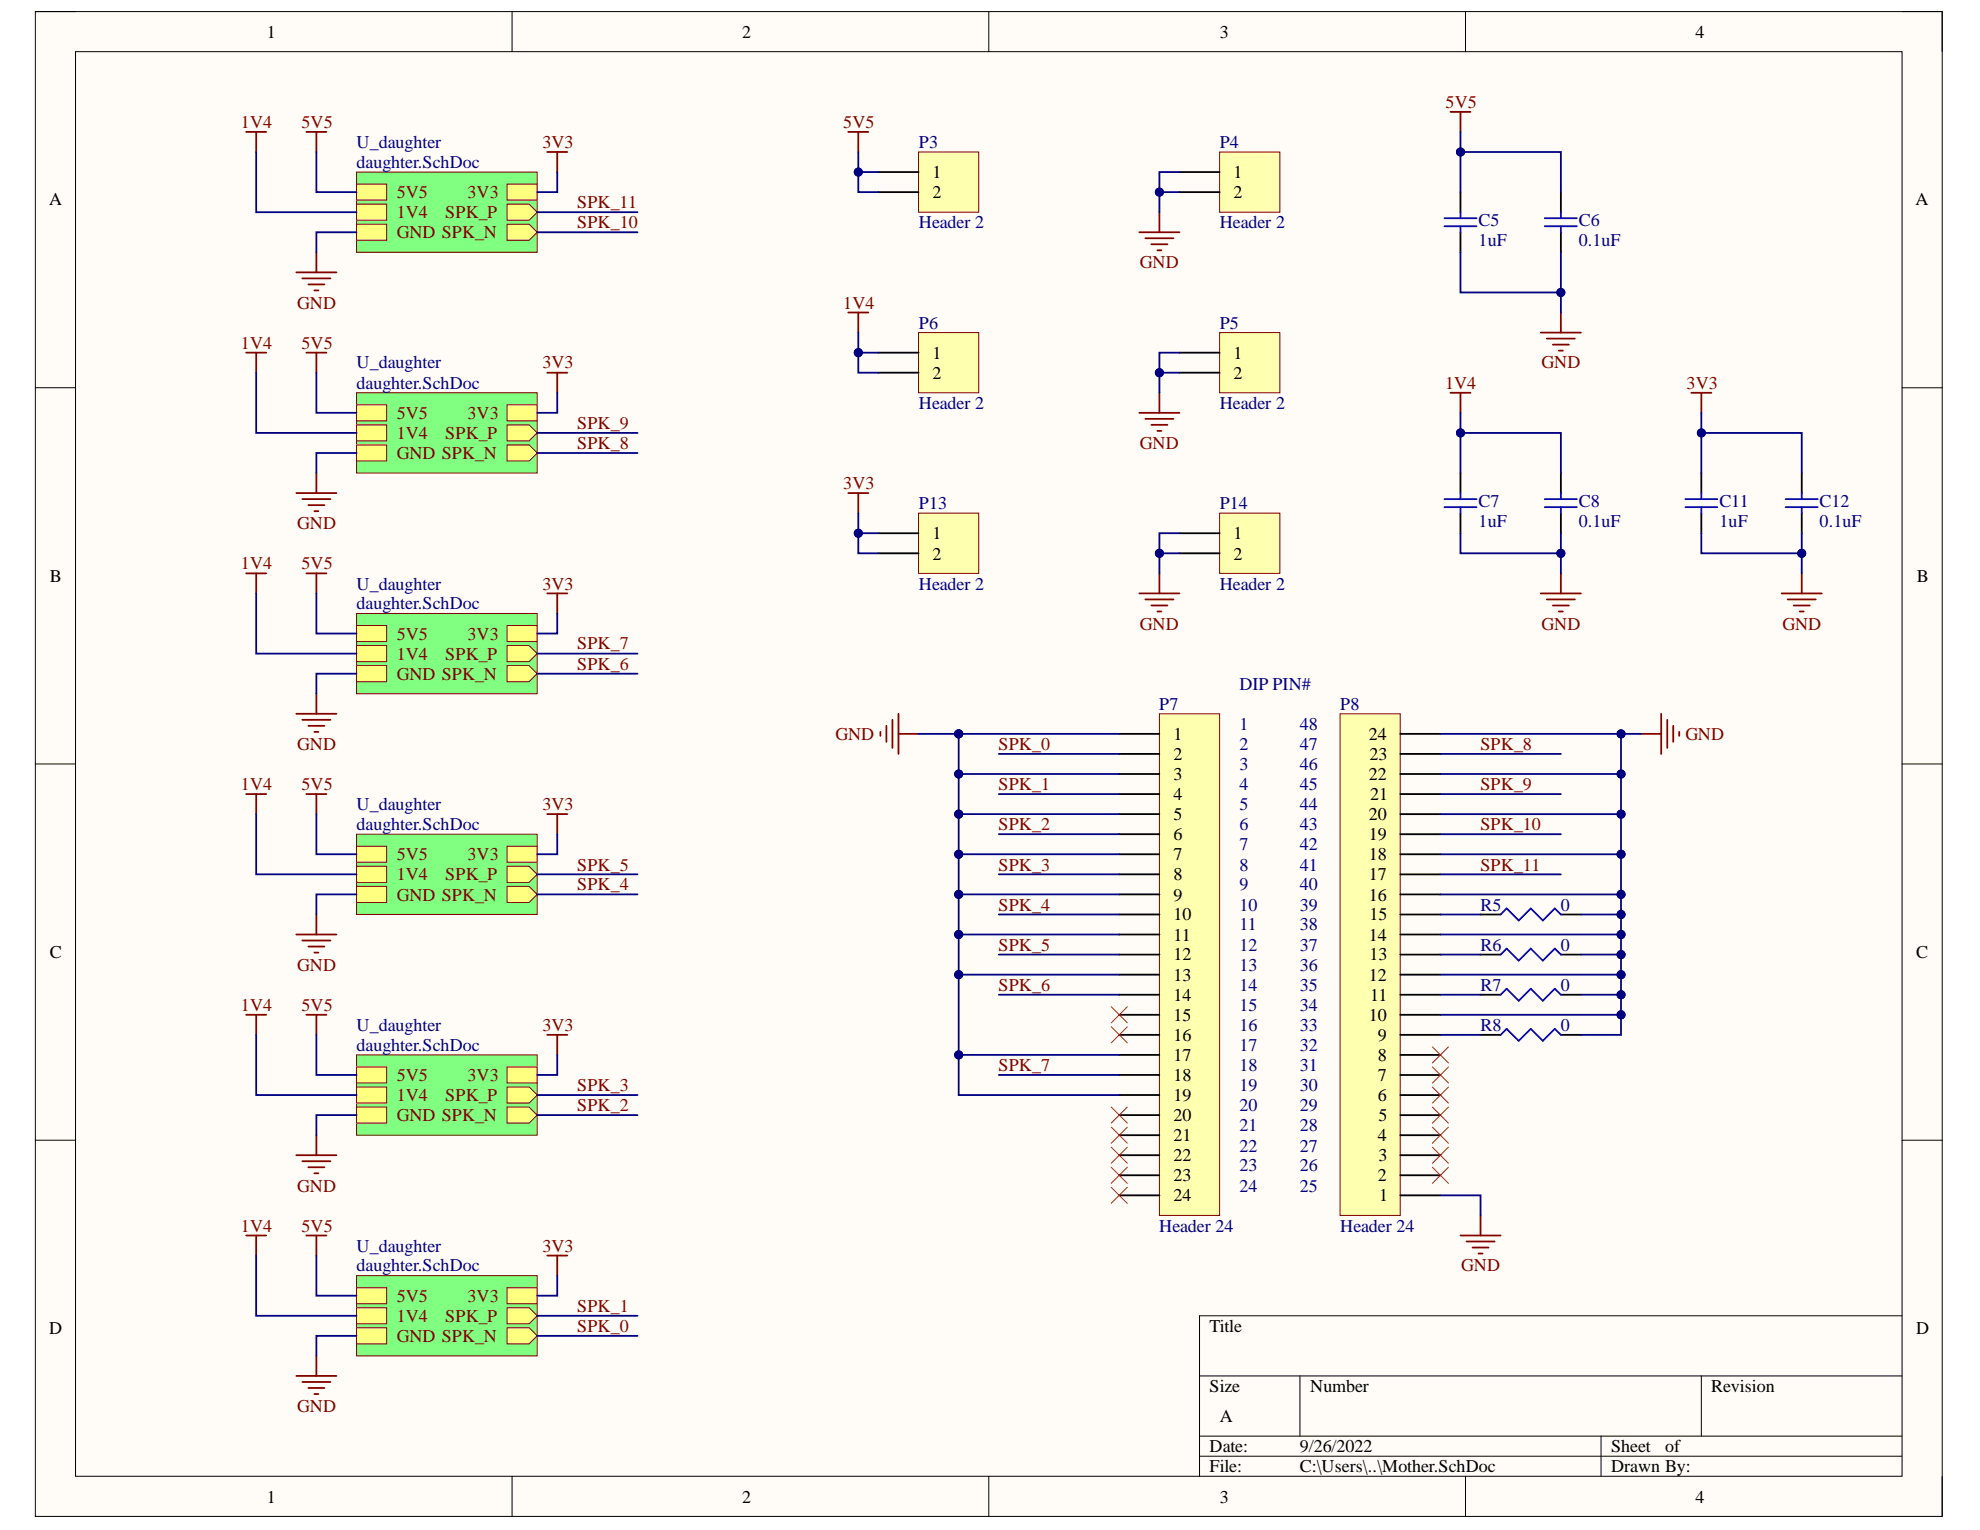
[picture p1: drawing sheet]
<svg xmlns="http://www.w3.org/2000/svg" width="279mm" height="216mm" viewBox="0 0 279 216" stroke-linecap="round" stroke-linejoin="round" font-family="sans-serif">
<path d="M5 1.6h269.1v212.4h-269.1z" fill-rule="evenodd" fill="#fffcf8"/>
<path d="M5 1.6h269.1v212.4h-269.1z" fill="none" stroke="#000" stroke-width=".14"/>
<path d="M10.7 7.3h257.7v201h-257.7z" fill-rule="evenodd" fill="#fffcf8"/>
<g fill="none" stroke="#000" stroke-width=".14">
<path d="M5 1.6h5.7M10.7 7.3h257.7v201h-257.7zM72.3 1.6v5.7M139.5 1.6v5.7M206.8 1.6v5.7M268.4 1.6h5.7v5.7M5 54.7h5.7M268.4 54.7h5.7M5 107.8h5.7M268.4 107.8h5.7M5 160.9h5.7M268.4 160.9h5.7"/>
<path d="M169.3 194.2h99.1M183.4 194.2v8.5M240.1 194.2v8.5M268.4 185.7h-99.1v22.6M72.3 208.3v5.7M139.5 208.3v5.7M169.3 202.7h99.1M169.3 205.5h99.1M206.8 208.3v5.7M225.9 202.7v5.6M274.1 208.3v5.7"/>
</g>
<path d="M50.3 24.3h25.5v11.3h-25.5z" fill-rule="evenodd" fill="#80ff80"/>
<path d="M50.3 24.3h25.5v11.3h-25.5z" fill="none" stroke="#800000" stroke-width=".14"/>
<path d="M50.3 28.8h4.3v2.3h-4.3z" fill-rule="evenodd" fill="#ffff80"/>
<path d="M50.3 28.8h4.3v2.3h-4.3z" fill="none" stroke="#800000" stroke-width=".14"/>
<path d="M50.3 26h4.3v2.2h-4.3z" fill-rule="evenodd" fill="#ffff80"/>
<path d="M50.3 26h4.3v2.2h-4.3z" fill="none" stroke="#800000" stroke-width=".14"/>
<path d="M71.6 28.8h3.1l1.1 1.1-1.1 1.2h-3.1z" fill-rule="evenodd" fill="#ffff80"/>
<path d="M71.6 28.8h3.1l1.1 1.1-1.1 1.2h-3.1z" fill="none" stroke="#800000" stroke-width=".14"/>
<path d="M71.6 31.6h3.1l1.1 1.2-1.1 1.1h-3.1z" fill-rule="evenodd" fill="#ffff80"/>
<path d="M71.6 31.6h3.1l1.1 1.2-1.1 1.1h-3.1z" fill="none" stroke="#800000" stroke-width=".14"/>
<path d="M50.3 31.6h4.3v2.3h-4.3z" fill-rule="evenodd" fill="#ffff80"/>
<path d="M50.3 31.6h4.3v2.3h-4.3z" fill="none" stroke="#800000" stroke-width=".14"/>
<path d="M71.6 26h4.2v2.2h-4.2z" fill-rule="evenodd" fill="#ffff80"/>
<path d="M71.6 26h4.2v2.2h-4.2z" fill="none" stroke="#800000" stroke-width=".14"/>
<path d="M129.6 21.4h8.5v8.5h-8.5z" fill-rule="evenodd" fill="#ffffb0"/>
<path d="M129.6 21.4h8.5v8.5h-8.5z" fill="none" stroke="#800000" stroke-width=".14"/>
<path d="M124 24.3h5.6M124 27.1h5.6" fill="none" stroke="#000" stroke-width=".25"/>
<path d="M172.1 46.9h8.5v8.5h-8.5z" fill-rule="evenodd" fill="#ffffb0"/>
<path d="M172.1 46.9h8.5v8.5h-8.5z" fill="none" stroke="#800000" stroke-width=".14"/>
<path d="M166.4 49.8h5.7M166.4 52.6h5.7" fill="none" stroke="#000" stroke-width=".25"/>
<path d="M119.7 18.6h2.8M121.1 18.6v2.8M160.8 58.3h5.6M161.6 59.1h4M162.5 60h2.2M163.6 55.4v2.9M163.3 60.8h.6" fill="none" stroke="#800000" stroke-width=".25"/>
<path d="M129.6 46.9h8.5v8.5h-8.5z" fill-rule="evenodd" fill="#ffffb0"/>
<path d="M129.6 46.9h8.5v8.5h-8.5z" fill="none" stroke="#800000" stroke-width=".14"/>
<path d="M124 49.8h5.6M124 52.6h5.6" fill="none" stroke="#000" stroke-width=".25"/>
<path d="M119.7 44.1h2.8M121.1 44.1v2.8" fill="none" stroke="#800000" stroke-width=".25"/>
<path d="M172.1 21.5h8.5v8.4h-8.5z" fill-rule="evenodd" fill="#ffffb0"/>
<path d="M172.1 21.5h8.5v8.4h-8.5z" fill="none" stroke="#800000" stroke-width=".14"/>
<path d="M166.4 24.3h5.7M166.4 27.1h5.7" fill="none" stroke="#000" stroke-width=".25"/>
<path d="M34.7 18.6h2.9M36.2 18.6v2.8M43.2 18.6h2.9M44.6 18.6v2.8M160.8 32.8h5.6M161.6 33.6h4M162.5 34.5h2.2M163.3 35.3h.6M163.6 29.9v2.9" fill="none" stroke="#800000" stroke-width=".25"/>
<path d="M163.6 100.7h8.5v70.8h-8.5z" fill-rule="evenodd" fill="#ffffb0"/>
<path d="M163.6 100.7h8.5v70.8h-8.5z" fill="none" stroke="#800000" stroke-width=".14"/>
<g fill="none" stroke="#000" stroke-width=".25">
<path d="M157.9 103.6h5.7M157.9 106.4h5.7M157.9 109.2h5.7M157.9 112.1h5.7M157.9 114.9h5.7M157.9 117.7h5.7M157.9 120.5h5.7M157.9 123.4h5.7M157.9 126.2h5.7M157.9 129h5.7M157.9 131.9h5.7M157.9 134.7h5.7"/>
<path d="M157.9 137.5h5.7M157.9 140.4h5.7M157.9 143.2h5.7M157.9 146h5.7M157.9 148.9h5.7M157.9 151.7h5.7M157.9 154.5h5.7M157.9 157.4h5.7M157.9 160.2h5.7M157.9 163h5.7M157.9 165.8h5.7M157.9 168.7h5.7"/>
</g>
<path d="M189.1 100.7h8.5v70.8h-8.5z" fill-rule="evenodd" fill="#ffffb0"/>
<path d="M189.1 100.7h8.5v70.8h-8.5z" fill="none" stroke="#800000" stroke-width=".14"/>
<g fill="none" stroke="#000" stroke-width=".25">
<path d="M197.6 117.7h5.7M197.6 114.9h5.7M197.6 112.1h5.7M197.6 109.2h5.7M197.6 106.4h5.7M197.6 103.6h5.7M197.6 137.5h5.7M197.6 134.7h5.7M197.6 131.9h5.7M197.6 129h5.7M197.6 126.2h5.7M197.6 123.4h5.7"/>
<path d="M197.6 120.6h5.7M208.9 134.7h2.9M208.9 129h2.9M220.3 134.7h2.8M220.3 129h2.8M197.6 157.4h5.7M197.6 154.5h5.7M197.6 151.7h5.7M197.6 148.9h5.7M197.6 146h5.7M197.6 143.2h5.7M197.6 140.4h5.7"/>
<path d="M208.9 146h2.9M208.9 140.4h2.9M220.3 146h2.8M220.3 140.4h2.8M197.6 168.7h5.7M197.6 165.8h5.7M197.6 163h5.7M197.6 160.2h5.7"/>
</g>
<g fill="none" stroke="#800000" stroke-width=".25">
<path d="M41.8 38.4h5.7M42.7 39.3h3.9M44.6 35.6v2.8M43.5 40.1h2.3M44.4 41h.5M124.2 103.3v.5M125.1 102.4v2.3M125.9 101.6v3.9M126.8 100.7v5.7M126.8 103.6h2.8M231.6 103.6h2.8M234.4 100.7v5.7"/>
<path d="M235.3 101.6v3.9M236.1 102.4v2.3M237 103.3v.5M206.1 174.3h5.7M206.9 175.2h4M207.8 176h2.3M208.6 176.9h.6M208.9 171.5v2.8"/>
</g>
<path d="M211.8 129l.8-.8 1.7 1.7 1.7-1.7 1.7 1.7 1.7-1.7 .9 .8M211.8 134.7l.8-.8 1.7 1.7 1.7-1.7 1.7 1.7 1.7-1.7 .9 .8M211.8 140.4l.8-.9 1.7 1.7 1.7-1.7 1.7 1.7 1.7-1.7 .9 .9M211.8 146l.8-.8 1.7 1.7 1.7-1.7 1.7 1.7 1.7-1.7 .9 .8" fill="none" stroke="#00f" stroke-width=".25"/>
<g fill="none" stroke="#f00" stroke-width=".14">
<path d="M156.8 142.1l2.3 2.2M156.8 144.9l2.3 2.3M156.8 156.2l2.3 2.3M156.8 159l2.3 2.3M159.1 142.1l-2.3 2.2M159.1 144.9l-2.3 2.3M159.1 156.2l-2.3 2.3M159.1 159l-2.3 2.3M202.1 147.7l2.3 2.3M202.1 150.6l2.3 2.2M202.1 153.4l2.3 2.3M202.1 156.2l2.3 2.3"/>
<path d="M202.1 159l2.3 2.3M204.4 147.7l-2.3 2.3M204.4 150.6l-2.3 2.2M204.4 153.4l-2.3 2.3M204.4 156.2l-2.3 2.3M204.4 159l-2.3 2.3M156.8 161.9l2.3 2.2M156.8 164.7l2.3 2.3M156.8 167.5l2.3 2.3M159.1 161.9l-2.3 2.2M159.1 164.7l-2.3 2.3M159.1 167.5l-2.3 2.3"/>
<path d="M202.1 161.9l2.3 2.3M202.1 164.7l2.3 2.3M204.4 161.9l-2.3 2.3M204.4 164.7l-2.3 2.3"/>
</g>
<path d="M50.3 55.4h25.5v11.3h-25.5z" fill-rule="evenodd" fill="#80ff80"/>
<path d="M50.3 55.4h25.5v11.3h-25.5z" fill="none" stroke="#800000" stroke-width=".14"/>
<path d="M50.3 60h4.3v2.2h-4.3z" fill-rule="evenodd" fill="#ffff80"/>
<path d="M50.3 60h4.3v2.2h-4.3z" fill="none" stroke="#800000" stroke-width=".14"/>
<path d="M50.3 57.1h4.3v2.3h-4.3z" fill-rule="evenodd" fill="#ffff80"/>
<path d="M50.3 57.1h4.3v2.3h-4.3z" fill="none" stroke="#800000" stroke-width=".14"/>
<path d="M71.6 60h3.1l1.1 1.1-1.1 1.1h-3.1z" fill-rule="evenodd" fill="#ffff80"/>
<path d="M71.6 60h3.1l1.1 1.1-1.1 1.1h-3.1z" fill="none" stroke="#800000" stroke-width=".14"/>
<path d="M71.6 62.8h3.1l1.1 1.1-1.1 1.2h-3.1z" fill-rule="evenodd" fill="#ffff80"/>
<path d="M71.6 62.8h3.1l1.1 1.1-1.1 1.2h-3.1z" fill="none" stroke="#800000" stroke-width=".14"/>
<path d="M50.3 62.8h4.3v2.3h-4.3z" fill-rule="evenodd" fill="#ffff80"/>
<path d="M50.3 62.8h4.3v2.3h-4.3z" fill="none" stroke="#800000" stroke-width=".14"/>
<path d="M71.6 57.1h4.2v2.3h-4.2z" fill-rule="evenodd" fill="#ffff80"/>
<path d="M71.6 57.1h4.2v2.3h-4.2z" fill="none" stroke="#800000" stroke-width=".14"/>
<path d="M34.7 49.8h2.9M36.2 49.8v2.8M43.2 49.8h2.9M44.6 49.8v2.8M41.8 69.6h5.7M42.7 70.4h3.9M43.5 71.3h2.3M44.4 72.1h.5M44.6 66.7v2.9" fill="none" stroke="#800000" stroke-width=".25"/>
<path d="M50.3 86.6h25.5v11.3h-25.5z" fill-rule="evenodd" fill="#80ff80"/>
<path d="M50.3 86.6h25.5v11.3h-25.5z" fill="none" stroke="#800000" stroke-width=".14"/>
<path d="M50.3 91.1h4.3v2.3h-4.3z" fill-rule="evenodd" fill="#ffff80"/>
<path d="M50.3 91.1h4.3v2.3h-4.3z" fill="none" stroke="#800000" stroke-width=".14"/>
<path d="M50.3 88.3h4.3v2.2h-4.3z" fill-rule="evenodd" fill="#ffff80"/>
<path d="M50.3 88.3h4.3v2.2h-4.3z" fill="none" stroke="#800000" stroke-width=".14"/>
<path d="M71.6 91.1h3.1l1.1 1.1-1.1 1.2h-3.1z" fill-rule="evenodd" fill="#ffff80"/>
<path d="M71.6 91.1h3.1l1.1 1.1-1.1 1.2h-3.1z" fill="none" stroke="#800000" stroke-width=".14"/>
<path d="M71.6 93.9h3.1l1.1 1.2-1.1 1.1h-3.1z" fill-rule="evenodd" fill="#ffff80"/>
<path d="M71.6 93.9h3.1l1.1 1.2-1.1 1.1h-3.1z" fill="none" stroke="#800000" stroke-width=".14"/>
<path d="M50.3 93.9h4.3v2.3h-4.3z" fill-rule="evenodd" fill="#ffff80"/>
<path d="M50.3 93.9h4.3v2.3h-4.3z" fill="none" stroke="#800000" stroke-width=".14"/>
<path d="M71.6 88.3h4.2v2.2h-4.2z" fill-rule="evenodd" fill="#ffff80"/>
<path d="M71.6 88.3h4.2v2.2h-4.2z" fill="none" stroke="#800000" stroke-width=".14"/>
<path d="M34.7 80.9h2.9M36.2 80.9v2.8M43.2 80.9h2.9M44.6 80.9v2.8M44.6 97.9v2.8M41.8 100.7h5.7M42.7 101.6h3.9M43.5 102.4h2.3M44.4 103.3h.5" fill="none" stroke="#800000" stroke-width=".25"/>
<path d="M50.3 117.7h25.5v11.3h-25.5z" fill-rule="evenodd" fill="#80ff80"/>
<path d="M50.3 117.7h25.5v11.3h-25.5z" fill="none" stroke="#800000" stroke-width=".14"/>
<path d="M50.3 122.2h4.3v2.3h-4.3z" fill-rule="evenodd" fill="#ffff80"/>
<path d="M50.3 122.2h4.3v2.3h-4.3z" fill="none" stroke="#800000" stroke-width=".14"/>
<path d="M50.3 119.4h4.3v2.3h-4.3z" fill-rule="evenodd" fill="#ffff80"/>
<path d="M50.3 119.4h4.3v2.3h-4.3z" fill="none" stroke="#800000" stroke-width=".14"/>
<path d="M71.6 122.2h3.1l1.1 1.2-1.1 1.1h-3.1z" fill-rule="evenodd" fill="#ffff80"/>
<path d="M71.6 122.2h3.1l1.1 1.2-1.1 1.1h-3.1z" fill="none" stroke="#800000" stroke-width=".14"/>
<path d="M71.6 125.1h3.1l1.1 1.1-1.1 1.1h-3.1z" fill-rule="evenodd" fill="#ffff80"/>
<path d="M71.6 125.1h3.1l1.1 1.1-1.1 1.1h-3.1z" fill="none" stroke="#800000" stroke-width=".14"/>
<path d="M50.3 125.1h4.3v2.2h-4.3z" fill-rule="evenodd" fill="#ffff80"/>
<path d="M50.3 125.1h4.3v2.2h-4.3z" fill="none" stroke="#800000" stroke-width=".14"/>
<path d="M71.6 119.4h4.2v2.3h-4.2z" fill-rule="evenodd" fill="#ffff80"/>
<path d="M71.6 119.4h4.2v2.3h-4.2z" fill="none" stroke="#800000" stroke-width=".14"/>
<path d="M34.7 112.1h2.9M36.2 112.1v2.8M43.2 112.1h2.9M44.6 112.1v2.8M41.8 131.9h5.7M42.7 132.7h3.9M43.5 133.6h2.3M44.4 134.4h.5M44.6 129v2.9" fill="none" stroke="#800000" stroke-width=".25"/>
<path d="M50.3 148.9h25.5v11.3h-25.5z" fill-rule="evenodd" fill="#80ff80"/>
<path d="M50.3 148.9h25.5v11.3h-25.5z" fill="none" stroke="#800000" stroke-width=".14"/>
<path d="M50.3 153.4h4.3v2.3h-4.3z" fill-rule="evenodd" fill="#ffff80"/>
<path d="M50.3 153.4h4.3v2.3h-4.3z" fill="none" stroke="#800000" stroke-width=".14"/>
<path d="M50.3 150.6h4.3v2.2h-4.3z" fill-rule="evenodd" fill="#ffff80"/>
<path d="M50.3 150.6h4.3v2.2h-4.3z" fill="none" stroke="#800000" stroke-width=".14"/>
<path d="M71.6 153.4h3.1l1.1 1.1-1.1 1.2h-3.1z" fill-rule="evenodd" fill="#ffff80"/>
<path d="M71.6 153.4h3.1l1.1 1.1-1.1 1.2h-3.1z" fill="none" stroke="#800000" stroke-width=".14"/>
<path d="M71.6 156.2h3.1l1.1 1.2-1.1 1.1h-3.1z" fill-rule="evenodd" fill="#ffff80"/>
<path d="M71.6 156.2h3.1l1.1 1.2-1.1 1.1h-3.1z" fill="none" stroke="#800000" stroke-width=".14"/>
<path d="M50.3 156.2h4.3v2.3h-4.3z" fill-rule="evenodd" fill="#ffff80"/>
<path d="M50.3 156.2h4.3v2.3h-4.3z" fill="none" stroke="#800000" stroke-width=".14"/>
<path d="M71.6 150.6h4.2v2.2h-4.2z" fill-rule="evenodd" fill="#ffff80"/>
<path d="M71.6 150.6h4.2v2.2h-4.2z" fill="none" stroke="#800000" stroke-width=".14"/>
<path d="M34.7 143.2h2.9M36.2 143.2v2.8M43.2 143.2h2.9M44.6 143.2v2.8M41.8 163h5.7M42.7 163.9h3.9M43.5 164.7h2.3M44.4 165.6h.5M44.6 160.2v2.8" fill="none" stroke="#800000" stroke-width=".25"/>
<path d="M50.3 180h25.5v11.3h-25.5z" fill-rule="evenodd" fill="#80ff80"/>
<path d="M50.3 180h25.5v11.3h-25.5z" fill="none" stroke="#800000" stroke-width=".14"/>
<path d="M50.3 184.5h4.3v2.3h-4.3z" fill-rule="evenodd" fill="#ffff80"/>
<path d="M50.3 184.5h4.3v2.3h-4.3z" fill="none" stroke="#800000" stroke-width=".14"/>
<path d="M50.3 181.7h4.3v2.3h-4.3z" fill-rule="evenodd" fill="#ffff80"/>
<path d="M50.3 181.7h4.3v2.3h-4.3z" fill="none" stroke="#800000" stroke-width=".14"/>
<path d="M71.6 184.5h3.1l1.1 1.2-1.1 1.1h-3.1z" fill-rule="evenodd" fill="#ffff80"/>
<path d="M71.6 184.5h3.1l1.1 1.2-1.1 1.1h-3.1z" fill="none" stroke="#800000" stroke-width=".14"/>
<path d="M71.6 187.4h3.1l1.1 1.1-1.1 1.1h-3.1z" fill-rule="evenodd" fill="#ffff80"/>
<path d="M71.6 187.4h3.1l1.1 1.1-1.1 1.1h-3.1z" fill="none" stroke="#800000" stroke-width=".14"/>
<path d="M50.3 187.4h4.3v2.2h-4.3z" fill-rule="evenodd" fill="#ffff80"/>
<path d="M50.3 187.4h4.3v2.2h-4.3z" fill="none" stroke="#800000" stroke-width=".14"/>
<path d="M71.6 181.7h4.2v2.3h-4.2z" fill-rule="evenodd" fill="#ffff80"/>
<path d="M71.6 181.7h4.2v2.3h-4.2z" fill="none" stroke="#800000" stroke-width=".14"/>
<g fill="none" stroke="#800000" stroke-width=".25">
<path d="M204.7 15.8h2.8M206.1 15.8v2.8M204.7 55.4h2.8M206.1 55.4v2.9M217.4 46.9h5.7M218.3 47.8h3.9M219.1 48.6h2.3M220 49.5h.5M220.3 44.1v2.8M217.4 83.7h5.7M218.3 84.6h3.9M219.1 85.4h2.3"/>
<path d="M220 86.3h.5M220.3 80.9v2.8M34.7 174.3h2.9M36.1 174.3v2.9M43.2 174.3h2.9M44.6 174.3v2.9M41.8 194.2h5.7M42.7 195h3.9M43.5 195.9h2.3M44.4 196.7h.5M44.6 191.3v2.9"/>
</g>
<path d="M206.1 27.1v2.8M206.1 32.8v2.8M220.3 27.1v2.8M220.3 32.8v2.8M206.1 66.7v2.9M206.1 72.4v2.8M220.3 66.7v2.9M220.3 72.4v2.8" fill="none" stroke="#000" stroke-width=".25"/>
<g fill="none" stroke="#00f" stroke-width=".25">
<path d="M203.8 30.8h4.6M203.8 31.9h4.6M206.1 29.9v.9M206.1 31.9v.9M218 30.8h4.5M218 31.9h4.5M220.3 29.9v.9M220.3 31.9v.9M203.8 70.4h4.6M203.8 71.6h4.6M206.1 69.6v.8M206.1 71.6v.8"/>
<path d="M218 70.4h4.5M218 71.6h4.5M220.3 69.6v.8M220.3 71.6v.8"/>
</g>
<path d="M172.1 72.4h8.5v8.5h-8.5z" fill-rule="evenodd" fill="#ffffb0"/>
<path d="M172.1 72.4h8.5v8.5h-8.5z" fill="none" stroke="#800000" stroke-width=".14"/>
<path d="M166.4 75.2h5.7M166.4 78.1h5.7" fill="none" stroke="#000" stroke-width=".25"/>
<path d="M160.8 83.7h5.6M161.6 84.6h4M162.5 85.4h2.2M163.3 86.3h.6M163.6 80.9v2.8" fill="none" stroke="#800000" stroke-width=".25"/>
<path d="M129.6 72.4h8.5v8.5h-8.5z" fill-rule="evenodd" fill="#ffffb0"/>
<path d="M129.6 72.4h8.5v8.5h-8.5z" fill="none" stroke="#800000" stroke-width=".14"/>
<path d="M124 75.2h5.6M124 78.1h5.6M240.1 66.7v2.9M240.1 72.4v2.8M254.2 66.7v2.9M254.2 72.4v2.8" fill="none" stroke="#000" stroke-width=".25"/>
<path d="M77.2 21.4h2.9M78.6 21.4v2.9M238.7 55.4h2.8M240.1 55.4v2.9M119.7 69.6h2.8M121.1 69.6v2.8M251.4 83.7h5.7M252.3 84.6h3.9M253.1 85.4h2.3M254 86.3h.5M254.2 80.9v2.8" fill="none" stroke="#800000" stroke-width=".25"/>
<path d="M237.8 70.4h4.5M237.8 71.6h4.5M240.1 69.6v.8M240.1 71.6v.8M252 70.4h4.5M252 71.6h4.5M254.2 69.6v.8M254.2 71.6v.8" fill="none" stroke="#00f" stroke-width=".25"/>
<path d="M121.1 21.4v2.9h2.9" fill="none" stroke="#000080" stroke-width=".25"/>
<circle cx="121.1" cy="24.3" r=".57" fill="#000080"/>
<circle cx="121.1" cy="24.3" r=".57" fill="none" stroke="#000080" stroke-width=".14"/>
<path d="M121.1 24.3v2.8h2.9" fill="none" stroke="#000080" stroke-width=".25"/>
<circle cx="121.1" cy="24.3" r=".57" fill="#000080"/>
<circle cx="121.1" cy="24.3" r=".57" fill="none" stroke="#000080" stroke-width=".14"/>
<path d="M166.4 52.6h-2.8v2.8" fill="none" stroke="#000080" stroke-width=".25"/>
<circle cx="163.6" cy="52.6" r=".57" fill="#000080"/>
<circle cx="163.6" cy="52.6" r=".57" fill="none" stroke="#000080" stroke-width=".14"/>
<path d="M166.4 49.8h-2.8v2.8" fill="none" stroke="#000080" stroke-width=".25"/>
<circle cx="163.6" cy="52.6" r=".57" fill="#000080"/>
<circle cx="163.6" cy="52.6" r=".57" fill="none" stroke="#000080" stroke-width=".14"/>
<path d="M121.1 46.9v2.9h2.9" fill="none" stroke="#000080" stroke-width=".25"/>
<circle cx="121.1" cy="49.8" r=".57" fill="#000080"/>
<circle cx="121.1" cy="49.8" r=".57" fill="none" stroke="#000080" stroke-width=".14"/>
<path d="M121.1 49.8v2.8h2.9" fill="none" stroke="#000080" stroke-width=".25"/>
<circle cx="121.1" cy="49.8" r=".57" fill="#000080"/>
<circle cx="121.1" cy="49.8" r=".57" fill="none" stroke="#000080" stroke-width=".14"/>
<path d="M166.4 27.1h-2.8v2.8" fill="none" stroke="#000080" stroke-width=".25"/>
<circle cx="163.6" cy="27.1" r=".57" fill="#000080"/>
<circle cx="163.6" cy="27.1" r=".57" fill="none" stroke="#000080" stroke-width=".14"/>
<path d="M166.4 24.3h-2.8v2.8" fill="none" stroke="#000080" stroke-width=".25"/>
<circle cx="163.6" cy="27.1" r=".57" fill="#000080"/>
<circle cx="163.6" cy="27.1" r=".57" fill="none" stroke="#000080" stroke-width=".14"/>
<path d="M36.2 21.4v8.5h14.1M44.6 21.4v5.7h5.7M135.3 148.9v5.6h22.6M203.3 168.7h5.6v2.8" fill="none" stroke="#000080" stroke-width=".25"/>
<circle cx="135.3" cy="148.9" r=".57" fill="#000080"/>
<circle cx="135.3" cy="148.9" r=".57" fill="none" stroke="#000080" stroke-width=".14"/>
<path d="M228.7 103.6v5.6h-25.4" fill="none" stroke="#000080" stroke-width=".25"/>
<circle cx="228.7" cy="103.6" r=".56" fill="#000080"/>
<circle cx="228.7" cy="103.6" r=".56" fill="none" stroke="#000080" stroke-width=".14"/>
<circle cx="228.7" cy="109.2" r=".56" fill="#000080"/>
<circle cx="228.7" cy="109.2" r=".56" fill="none" stroke="#000080" stroke-width=".14"/>
<path d="M228.7 120.6v5.6h-25.4" fill="none" stroke="#000080" stroke-width=".25"/>
<circle cx="228.7" cy="120.5" r=".56" fill="#000080"/>
<circle cx="228.7" cy="120.5" r=".56" fill="none" stroke="#000080" stroke-width=".14"/>
<circle cx="228.7" cy="126.2" r=".56" fill="#000080"/>
<circle cx="228.7" cy="126.2" r=".56" fill="none" stroke="#000080" stroke-width=".14"/>
<path d="M228.7 114.9v5.7h-25.4" fill="none" stroke="#000080" stroke-width=".25"/>
<circle cx="228.8" cy="114.9" r=".57" fill="#000080"/>
<circle cx="228.8" cy="114.9" r=".57" fill="none" stroke="#000080" stroke-width=".14"/>
<circle cx="228.7" cy="120.5" r=".56" fill="#000080"/>
<circle cx="228.7" cy="120.5" r=".56" fill="none" stroke="#000080" stroke-width=".14"/>
<path d="M228.7 109.2v5.7h-25.4" fill="none" stroke="#000080" stroke-width=".25"/>
<circle cx="228.7" cy="109.2" r=".56" fill="#000080"/>
<circle cx="228.7" cy="109.2" r=".56" fill="none" stroke="#000080" stroke-width=".14"/>
<circle cx="228.8" cy="114.9" r=".57" fill="#000080"/>
<circle cx="228.8" cy="114.9" r=".57" fill="none" stroke="#000080" stroke-width=".14"/>
<g fill="none" stroke="#000080" stroke-width=".25">
<path d="M140.9 106.4h17M140.9 112.1h17M140.9 117.7h17M203.3 106.4h17M203.3 112.1h17M203.3 117.7h17M140.9 123.4h17M140.9 129h17M140.9 134.7h17M203.3 123.4h17M203.3 129h5.6M223.1 129h5.6"/>
<path d="M140.9 151.7h17M140.9 140.4h17"/>
</g>
<circle cx="228.7" cy="129" r=".56" fill="#000080"/>
<circle cx="228.7" cy="129" r=".56" fill="none" stroke="#000080" stroke-width=".14"/>
<path d="M203.3 134.7h5.6M223.1 134.7h5.6" fill="none" stroke="#000080" stroke-width=".25"/>
<circle cx="228.7" cy="134.7" r=".56" fill="#000080"/>
<circle cx="228.7" cy="134.7" r=".56" fill="none" stroke="#000080" stroke-width=".14"/>
<path d="M203.3 140.4h5.6M223.1 140.4h5.6" fill="none" stroke="#000080" stroke-width=".25"/>
<circle cx="228.7" cy="140.4" r=".56" fill="#000080"/>
<circle cx="228.7" cy="140.4" r=".56" fill="none" stroke="#000080" stroke-width=".14"/>
<path d="M203.3 146h5.6M228.7 143.2v2.8h-5.6" fill="none" stroke="#000080" stroke-width=".25"/>
<circle cx="228.8" cy="143.2" r=".57" fill="#000080"/>
<circle cx="228.8" cy="143.2" r=".57" fill="none" stroke="#000080" stroke-width=".14"/>
<path d="M135.3 137.5h22.6" fill="none" stroke="#000080" stroke-width=".25"/>
<circle cx="135.3" cy="137.5" r=".57" fill="#000080"/>
<circle cx="135.3" cy="137.5" r=".57" fill="none" stroke="#000080" stroke-width=".14"/>
<path d="M135.3 131.9h22.6" fill="none" stroke="#000080" stroke-width=".25"/>
<circle cx="135.3" cy="131.9" r=".57" fill="#000080"/>
<circle cx="135.3" cy="131.9" r=".57" fill="none" stroke="#000080" stroke-width=".14"/>
<path d="M135.3 126.2h22.6" fill="none" stroke="#000080" stroke-width=".25"/>
<circle cx="135.3" cy="126.2" r=".57" fill="#000080"/>
<circle cx="135.3" cy="126.2" r=".57" fill="none" stroke="#000080" stroke-width=".14"/>
<path d="M135.3 120.5h22.6" fill="none" stroke="#000080" stroke-width=".25"/>
<circle cx="135.3" cy="120.5" r=".57" fill="#000080"/>
<circle cx="135.3" cy="120.5" r=".57" fill="none" stroke="#000080" stroke-width=".14"/>
<path d="M135.3 114.9h22.6" fill="none" stroke="#000080" stroke-width=".25"/>
<circle cx="135.3" cy="114.9" r=".57" fill="#000080"/>
<circle cx="135.3" cy="114.9" r=".57" fill="none" stroke="#000080" stroke-width=".14"/>
<path d="M135.3 109.2h22.6" fill="none" stroke="#000080" stroke-width=".25"/>
<circle cx="135.3" cy="109.2" r=".57" fill="#000080"/>
<circle cx="135.3" cy="109.2" r=".57" fill="none" stroke="#000080" stroke-width=".14"/>
<path d="M135.3 103.6h22.6" fill="none" stroke="#000080" stroke-width=".25"/>
<circle cx="135.3" cy="103.6" r=".57" fill="#000080"/>
<circle cx="135.3" cy="103.6" r=".57" fill="none" stroke="#000080" stroke-width=".14"/>
<path d="M129.6 103.6h5.7" fill="none" stroke="#000080" stroke-width=".25"/>
<circle cx="135.3" cy="103.6" r=".57" fill="#000080"/>
<circle cx="135.3" cy="103.6" r=".57" fill="none" stroke="#000080" stroke-width=".14"/>
<g fill="none" stroke="#000080" stroke-width=".25">
<path d="M50.3 32.8h-5.7v2.8M206.1 27.1v-5.6h14.2v5.6M36.2 52.6v8.5h14.1M44.6 52.6v5.7h5.7M50.3 63.9h-5.7v2.8M36.2 83.7v8.5h14.1M44.6 83.7v5.7h5.7M50.3 95.1h-5.7v2.8M36.2 114.9v8.5h14.1M44.6 114.9v5.6h5.7M50.3 126.2h-5.7v2.8M36.2 146v8.5h14.1"/>
<path d="M44.6 146v5.7h5.7M50.3 157.4h-5.7v2.8M36.1 177.2v8.5h14.2M44.6 177.2v5.6h5.7M50.3 188.5h-5.7v2.8"/>
</g>
<circle cx="206.1" cy="21.4" r=".56" fill="#000080"/>
<circle cx="206.1" cy="21.4" r=".56" fill="none" stroke="#000080" stroke-width=".14"/>
<path d="M220.3 35.6v8.5" fill="none" stroke="#000080" stroke-width=".25"/>
<circle cx="220.3" cy="41.3" r=".57" fill="#000080"/>
<circle cx="220.3" cy="41.3" r=".57" fill="none" stroke="#000080" stroke-width=".14"/>
<path d="M206.1 35.6v5.7h14.2" fill="none" stroke="#000080" stroke-width=".25"/>
<circle cx="220.3" cy="41.3" r=".57" fill="#000080"/>
<circle cx="220.3" cy="41.3" r=".57" fill="none" stroke="#000080" stroke-width=".14"/>
<path d="M206.1 75.2v2.9h14.2v-2.9" fill="none" stroke="#000080" stroke-width=".25"/>
<circle cx="220.3" cy="78.1" r=".57" fill="#000080"/>
<circle cx="220.3" cy="78.1" r=".57" fill="none" stroke="#000080" stroke-width=".14"/>
<path d="M220.3 78.1v2.8" fill="none" stroke="#000080" stroke-width=".25"/>
<circle cx="220.3" cy="78.1" r=".57" fill="#000080"/>
<circle cx="220.3" cy="78.1" r=".57" fill="none" stroke="#000080" stroke-width=".14"/>
<path d="M206.1 66.7v-5.6h14.2v5.6" fill="none" stroke="#000080" stroke-width=".25"/>
<circle cx="206.1" cy="61.1" r=".56" fill="#000080"/>
<circle cx="206.1" cy="61.1" r=".56" fill="none" stroke="#000080" stroke-width=".14"/>
<path d="M206.1 18.6v2.9" fill="none" stroke="#000080" stroke-width=".25"/>
<circle cx="206.1" cy="21.4" r=".56" fill="#000080"/>
<circle cx="206.1" cy="21.4" r=".56" fill="none" stroke="#000080" stroke-width=".14"/>
<path d="M206.1 58.3v2.8" fill="none" stroke="#000080" stroke-width=".25"/>
<circle cx="206.1" cy="61.1" r=".56" fill="#000080"/>
<circle cx="206.1" cy="61.1" r=".56" fill="none" stroke="#000080" stroke-width=".14"/>
<path d="M135.3 103.6v45.3h22.6" fill="none" stroke="#000080" stroke-width=".25"/>
<circle cx="135.3" cy="148.9" r=".57" fill="#000080"/>
<circle cx="135.3" cy="148.9" r=".57" fill="none" stroke="#000080" stroke-width=".14"/>
<circle cx="135.3" cy="137.5" r=".57" fill="#000080"/>
<circle cx="135.3" cy="137.5" r=".57" fill="none" stroke="#000080" stroke-width=".14"/>
<circle cx="135.3" cy="131.9" r=".57" fill="#000080"/>
<circle cx="135.3" cy="131.9" r=".57" fill="none" stroke="#000080" stroke-width=".14"/>
<circle cx="135.3" cy="126.2" r=".57" fill="#000080"/>
<circle cx="135.3" cy="126.2" r=".57" fill="none" stroke="#000080" stroke-width=".14"/>
<circle cx="135.3" cy="120.5" r=".57" fill="#000080"/>
<circle cx="135.3" cy="120.5" r=".57" fill="none" stroke="#000080" stroke-width=".14"/>
<circle cx="135.3" cy="114.9" r=".57" fill="#000080"/>
<circle cx="135.3" cy="114.9" r=".57" fill="none" stroke="#000080" stroke-width=".14"/>
<circle cx="135.3" cy="109.2" r=".57" fill="#000080"/>
<circle cx="135.3" cy="109.2" r=".57" fill="none" stroke="#000080" stroke-width=".14"/>
<circle cx="135.3" cy="103.6" r=".57" fill="#000080"/>
<circle cx="135.3" cy="103.6" r=".57" fill="none" stroke="#000080" stroke-width=".14"/>
<path d="M228.7 137.5v5.7h-25.4" fill="none" stroke="#000080" stroke-width=".25"/>
<circle cx="228.7" cy="137.5" r=".56" fill="#000080"/>
<circle cx="228.7" cy="137.5" r=".56" fill="none" stroke="#000080" stroke-width=".14"/>
<circle cx="228.7" cy="140.4" r=".56" fill="#000080"/>
<circle cx="228.7" cy="140.4" r=".56" fill="none" stroke="#000080" stroke-width=".14"/>
<circle cx="228.8" cy="143.2" r=".57" fill="#000080"/>
<circle cx="228.8" cy="143.2" r=".57" fill="none" stroke="#000080" stroke-width=".14"/>
<path d="M228.7 131.9v5.6h-25.4" fill="none" stroke="#000080" stroke-width=".25"/>
<circle cx="228.7" cy="131.9" r=".56" fill="#000080"/>
<circle cx="228.7" cy="131.9" r=".56" fill="none" stroke="#000080" stroke-width=".14"/>
<circle cx="228.7" cy="134.7" r=".56" fill="#000080"/>
<circle cx="228.7" cy="134.7" r=".56" fill="none" stroke="#000080" stroke-width=".14"/>
<circle cx="228.7" cy="137.5" r=".56" fill="#000080"/>
<circle cx="228.7" cy="137.5" r=".56" fill="none" stroke="#000080" stroke-width=".14"/>
<path d="M228.7 126.2v5.7h-25.4" fill="none" stroke="#000080" stroke-width=".25"/>
<circle cx="228.7" cy="126.2" r=".56" fill="#000080"/>
<circle cx="228.7" cy="126.2" r=".56" fill="none" stroke="#000080" stroke-width=".14"/>
<circle cx="228.7" cy="129" r=".56" fill="#000080"/>
<circle cx="228.7" cy="129" r=".56" fill="none" stroke="#000080" stroke-width=".14"/>
<circle cx="228.7" cy="131.9" r=".56" fill="#000080"/>
<circle cx="228.7" cy="131.9" r=".56" fill="none" stroke="#000080" stroke-width=".14"/>
<path d="M203.3 103.6h28.3" fill="none" stroke="#000080" stroke-width=".25"/>
<circle cx="228.7" cy="103.6" r=".56" fill="#000080"/>
<circle cx="228.7" cy="103.6" r=".56" fill="none" stroke="#000080" stroke-width=".14"/>
<path d="M166.4 78.1h-2.8v2.8" fill="none" stroke="#000080" stroke-width=".25"/>
<circle cx="163.6" cy="78.1" r=".57" fill="#000080"/>
<circle cx="163.6" cy="78.1" r=".57" fill="none" stroke="#000080" stroke-width=".14"/>
<path d="M166.4 75.2h-2.8v2.9" fill="none" stroke="#000080" stroke-width=".25"/>
<circle cx="163.6" cy="78.1" r=".57" fill="#000080"/>
<circle cx="163.6" cy="78.1" r=".57" fill="none" stroke="#000080" stroke-width=".14"/>
<path d="M121.1 72.4v2.8h2.9" fill="none" stroke="#000080" stroke-width=".25"/>
<circle cx="121.1" cy="75.2" r=".57" fill="#000080"/>
<circle cx="121.1" cy="75.2" r=".57" fill="none" stroke="#000080" stroke-width=".14"/>
<path d="M121.1 75.2v2.9h2.9" fill="none" stroke="#000080" stroke-width=".25"/>
<circle cx="121.1" cy="75.2" r=".57" fill="#000080"/>
<circle cx="121.1" cy="75.2" r=".57" fill="none" stroke="#000080" stroke-width=".14"/>
<path d="M240.1 75.2v2.9h14.1v-2.9" fill="none" stroke="#000080" stroke-width=".25"/>
<circle cx="254.2" cy="78.1" r=".57" fill="#000080"/>
<circle cx="254.2" cy="78.1" r=".57" fill="none" stroke="#000080" stroke-width=".14"/>
<path d="M254.2 78.1v2.8" fill="none" stroke="#000080" stroke-width=".25"/>
<circle cx="254.2" cy="78.1" r=".57" fill="#000080"/>
<circle cx="254.2" cy="78.1" r=".57" fill="none" stroke="#000080" stroke-width=".14"/>
<path d="M240.1 66.7v-5.6h14.1v5.6" fill="none" stroke="#000080" stroke-width=".25"/>
<circle cx="240.1" cy="61.1" r=".56" fill="#000080"/>
<circle cx="240.1" cy="61.1" r=".56" fill="none" stroke="#000080" stroke-width=".14"/>
<path d="M240.1 58.3v2.8" fill="none" stroke="#000080" stroke-width=".25"/>
<circle cx="240.1" cy="61.1" r=".56" fill="#000080"/>
<circle cx="240.1" cy="61.1" r=".56" fill="none" stroke="#000080" stroke-width=".14"/>
<g fill="none" stroke="#000080" stroke-width=".25">
<path d="M75.8 29.9h14.2M75.8 32.8h14.2M78.6 24.3v2.8h-2.8M78.6 55.4v2.9h-2.8M75.8 61.1h14.2M75.8 63.9h14.2M75.8 92.2h14.2M75.8 95.1h14.2M78.6 86.6v2.8h-2.8M78.6 117.7v2.8h-2.8M75.8 123.4h14.2M75.8 126.2h14.2"/>
<path d="M75.8 154.5h14.2M75.8 157.4h14.2M78.6 148.9v2.8h-2.8M75.8 185.7h14.2M75.8 188.5h14.2M78.6 180v2.8h-2.8"/>
</g>
<path d="M77.2 52.6h2.9M78.6 52.6v2.8M77.2 83.7h2.9M78.6 83.7v2.9M77.2 114.9h2.9M78.6 114.9v2.8M77.2 146h2.9M78.6 146v2.9M77.2 177.2h2.9M78.6 177.2v2.8" fill="none" stroke="#800000" stroke-width=".25"/>
<g font-size="2.5">
<text x="37.6" y="5.3">1</text>
<text x="104.7" y="5.3">2</text>
<text x="172.1" y="5.3">3</text>
<text x="239.3" y="5.3">4</text>
<text x="6.9" y="29">A</text>
<text x="131.6" y="25.1">1</text>
<text x="131.6" y="28">2</text>
<text x="174.1" y="25.1">1</text>
<text x="174.1" y="28">2</text>
<text x="270.3" y="29">A</text>
<text x="131.6" y="50.6">1</text>
<text x="131.6" y="53.4">2</text>
<text x="174.1" y="50.6">1</text>
<text x="174.1" y="53.4">2</text>
<text x="131.6" y="76.1">1</text>
<text x="174.1" y="76.1">1</text>
<text x="7" y="82.1">B</text>
<text x="131.6" y="79">2</text>
<text x="174.1" y="79">2</text>
<text x="270.5" y="82.1">B</text>
<text x="165.6" y="104.4">1</text>
<text x="165.6" y="107.3">2</text>
<text x="193.2" y="104.4">24</text>
<text x="193.3" y="107.3">23</text>
<text x="165.6" y="110.1">3</text>
<text x="165.6" y="112.9">4</text>
<text x="193.2" y="110.1">22</text>
<text x="193.3" y="112.9">21</text>
<text x="165.6" y="115.7">5</text>
<text x="165.6" y="118.5">6</text>
<text x="193.2" y="118.5">19</text>
<text x="193.2" y="115.7">20</text>
<text x="165.6" y="121.4">7</text>
<text x="165.6" y="124.2">8</text>
<text x="193.2" y="124.2">17</text>
<text x="193.2" y="121.4">18</text>
<text x="165.6" y="127.1">9</text>
<text x="165.6" y="129.9">10</text>
<text x="193.2" y="127.1">16</text>
<text x="193.3" y="129.9">15</text>
<text x="7" y="135.2">C</text>
<text x="165.6" y="132.7">11</text>
<text x="165.6" y="135.5">12</text>
<text x="193.2" y="132.7">14</text>
<text x="193.3" y="135.5">13</text>
<text x="270.4" y="135.2">C</text>
<text x="165.6" y="138.4">13</text>
<text x="165.6" y="141.2">14</text>
<text x="193.2" y="138.4">12</text>
<text x="193.3" y="141.2">11</text>
<text x="165.6" y="144.1">15</text>
<text x="165.6" y="146.9">16</text>
<text x="165.6" y="149.7">17</text>
<text x="193.2" y="144.1">10</text>
<text x="194.4" y="149.7">8</text>
<text x="194.4" y="146.9">9</text>
<text x="165.6" y="152.5">18</text>
<text x="165.6" y="155.4">19</text>
<text x="194.4" y="155.4">6</text>
<text x="194.4" y="152.5">7</text>
<text x="165.6" y="158.2">20</text>
<text x="165.6" y="161.1">21</text>
<text x="194.4" y="161.1">4</text>
<text x="194.5" y="158.2">5</text>
<text x="165.6" y="163.8">22</text>
<text x="165.6" y="166.7">23</text>
<text x="194.4" y="166.7">2</text>
<text x="194.5" y="163.8">3</text>
<text x="165.6" y="169.5">24</text>
<text x="194.6" y="169.5">1</text>
<text x="6.9" y="188.3">D</text>
<text x="170.7" y="187.9">Title</text>
<text x="270.4" y="188.3">D</text>
<text x="170.7" y="196.4">Size</text>
<text x="184.9" y="196.4">Number</text>
<text x="241.5" y="196.4">Revision</text>
<text x="172.1" y="200.7">A</text>
<text x="170.7" y="204.9">Date:</text>
<text x="170.7" y="207.7">File:</text>
<text x="183.4" y="204.9">9/26/2022</text>
<text x="183.4" y="207.7">C:\Users\..\Mother.SchDoc</text>
<text x="227.3" y="204.9">Sheet</text>
<text x="227.3" y="207.7">Drawn By:</text>
<text x="235" y="204.9">of</text>
<text x="37.6" y="212">1</text>
<text x="104.7" y="212">2</text>
<text x="172.1" y="212">3</text>
<text x="239.3" y="212">4</text>
</g>
<g font-size="2.5" fill="#800000">
<text x="204" y="15.2">5V5</text>
<text x="34" y="18.1">1V4</text>
<text x="42.5" y="18.1">5V5</text>
<text x="76.5" y="20.9">3V3</text>
<text x="119" y="18.1">5V5</text>
<text x="56" y="28">5V5</text>
<text x="66" y="28">3V3</text>
<text x="81.4" y="29.4">SPK_11</text>
<text x="56" y="30.8">1V4</text>
<text x="56" y="33.6">GND SPK_N</text>
<text x="62.8" y="30.8">SPK_P</text>
<text x="81.4" y="32.2">SPK_10</text>
<text x="160.9" y="37.9">GND</text>
<text x="41.9" y="43.5">GND</text>
<text x="119" y="43.5">1V4</text>
<text x="34" y="49.2">1V4</text>
<text x="42.5" y="49.2">5V5</text>
<text x="76.5" y="52">3V3</text>
<text x="217.5" y="52">GND</text>
<text x="56" y="59.1">5V5</text>
<text x="66" y="59.1">3V3</text>
<text x="203.9" y="54.9">1V4</text>
<text x="238" y="54.9">3V3</text>
<text x="56" y="62">1V4</text>
<text x="56" y="64.8">GND SPK_N</text>
<text x="62.8" y="62">SPK_P</text>
<text x="81.4" y="60.5">SPK_9</text>
<text x="81.4" y="63.3">SPK_8</text>
<text x="160.9" y="63.3">GND</text>
<text x="119" y="69">3V3</text>
<text x="41.9" y="74.7">GND</text>
<text x="34" y="80.3">1V4</text>
<text x="42.5" y="80.3">5V5</text>
<text x="76.5" y="83.2">3V3</text>
<text x="160.9" y="88.9">GND</text>
<text x="217.5" y="88.9">GND</text>
<text x="251.5" y="88.9">GND</text>
<text x="56" y="93.1">1V4</text>
<text x="56" y="90.3">5V5</text>
<text x="56" y="96">GND SPK_N</text>
<text x="62.8" y="93.1">SPK_P</text>
<text x="66" y="90.3">3V3</text>
<text x="81.4" y="91.6">SPK_7</text>
<text x="81.4" y="94.5">SPK_6</text>
<text x="41.9" y="105.8">GND</text>
<text x="117.9" y="104.4">GND</text>
<text x="140.9" y="105.8">SPK_0</text>
<text x="208.9" y="105.8">SPK_8</text>
<text x="237.8" y="104.4">GND</text>
<text x="34" y="111.5">1V4</text>
<text x="42.5" y="111.5">5V5</text>
<text x="140.9" y="111.5">SPK_1</text>
<text x="208.9" y="111.5">SPK_9</text>
<text x="76.5" y="114.3">3V3</text>
<text x="140.9" y="117.2">SPK_2</text>
<text x="208.9" y="117.2">SPK_10</text>
<text x="56" y="124.2">1V4</text>
<text x="56" y="121.4">5V5</text>
<text x="62.8" y="124.2">SPK_P</text>
<text x="66" y="121.4">3V3</text>
<text x="81.4" y="122.8">SPK_5</text>
<text x="81.4" y="125.6">SPK_4</text>
<text x="140.9" y="122.8">SPK_3</text>
<text x="208.9" y="122.8">SPK_11</text>
<text x="56" y="127.1">GND SPK_N</text>
<text x="140.9" y="128.5">SPK_4</text>
<text x="41.9" y="137">GND</text>
<text x="140.9" y="134.2">SPK_5</text>
<text x="34" y="142.6">1V4</text>
<text x="42.5" y="142.6">5V5</text>
<text x="140.9" y="139.8">SPK_6</text>
<text x="76.5" y="145.5">3V3</text>
<text x="56" y="155.4">1V4</text>
<text x="56" y="152.5">5V5</text>
<text x="62.8" y="155.4">SPK_P</text>
<text x="66" y="152.5">3V3</text>
<text x="81.4" y="154">SPK_3</text>
<text x="140.9" y="151.2">SPK_7</text>
<text x="56" y="158.2">GND SPK_N</text>
<text x="81.4" y="156.8">SPK_2</text>
<text x="34" y="173.8">1V4</text>
<text x="41.9" y="168.2">GND</text>
<text x="42.5" y="173.8">5V5</text>
<text x="76.5" y="176.6">3V3</text>
<text x="206.2" y="179.4">GND</text>
<text x="56" y="183.7">5V5</text>
<text x="66" y="183.7">3V3</text>
<text x="81.4" y="185.1">SPK_1</text>
<text x="56" y="186.5">1V4</text>
<text x="56" y="189.4">GND SPK_N</text>
<text x="62.8" y="186.5">SPK_P</text>
<text x="81.4" y="187.9">SPK_0</text>
<text x="41.9" y="199.3">GND</text>
</g>
<g font-size="2.5" fill="#000080">
<text x="50.3" y="20.9">U_daughter</text>
<text x="50.3" y="23.8">daughter.SchDoc</text>
<text x="129.7" y="20.9">P3</text>
<text x="172.1" y="20.9">P4</text>
<text x="129.7" y="32.2">Header 2</text>
<text x="172.1" y="32.2">Header 2</text>
<text x="208.6" y="32">C5</text>
<text x="208.6" y="34.7">1uF</text>
<text x="222.8" y="32">C6</text>
<text x="222.8" y="34.7">0.1uF</text>
<text x="129.7" y="46.4">P6</text>
<text x="172.1" y="46.4">P5</text>
<text x="50.3" y="52">U_daughter</text>
<text x="50.3" y="54.9">daughter.SchDoc</text>
<text x="129.7" y="57.7">Header 2</text>
<text x="172.1" y="57.7">Header 2</text>
<text x="129.7" y="71.9">P13</text>
<text x="172.1" y="71.9">P14</text>
<text x="208.6" y="71.6">C7</text>
<text x="222.8" y="71.6">C8</text>
<text x="242.6" y="71.6">C11</text>
<text x="256.8" y="71.6">C12</text>
<text x="208.6" y="74.4">1uF</text>
<text x="222.8" y="74.4">0.1uF</text>
<text x="242.6" y="74.4">1uF</text>
<text x="256.8" y="74.4">0.1uF</text>
<text x="50.3" y="83.2">U_daughter</text>
<text x="129.7" y="83.2">Header 2</text>
<text x="172.1" y="83.2">Header 2</text>
<text x="50.3" y="86">daughter.SchDoc</text>
<text x="163.6" y="100.2">P7</text>
<text x="174.9" y="97.3">DIP PIN#</text>
<text x="189.1" y="100.2">P8</text>
<text x="174.9" y="103">1</text>
<text x="174.9" y="105.8">2</text>
<text x="183.4" y="103">48</text>
<text x="183.4" y="105.8">47</text>
<text x="174.9" y="108.6">3</text>
<text x="174.9" y="111.5">4</text>
<text x="183.4" y="108.6">46</text>
<text x="183.4" y="111.5">45</text>
<text x="50.3" y="114.3">U_daughter</text>
<text x="50.3" y="117.2">daughter.SchDoc</text>
<text x="174.9" y="114.3">5</text>
<text x="174.9" y="117.2">6</text>
<text x="174.9" y="120">7</text>
<text x="183.4" y="114.3">44</text>
<text x="183.4" y="117.2">43</text>
<text x="183.4" y="120">42</text>
<text x="174.9" y="122.8">8</text>
<text x="174.9" y="125.6">9</text>
<text x="183.4" y="122.8">41</text>
<text x="183.4" y="125.6">40</text>
<text x="174.9" y="128.5">10</text>
<text x="174.9" y="131.3">11</text>
<text x="183.4" y="128.5">39</text>
<text x="183.4" y="131.3">38</text>
<text x="208.9" y="128.5">R5</text>
<text x="220.2" y="128.5">0</text>
<text x="174.9" y="134.2">12</text>
<text x="174.9" y="137">13</text>
<text x="183.4" y="134.2">37</text>
<text x="183.4" y="137">36</text>
<text x="208.9" y="134.2">R6</text>
<text x="220.2" y="134.2">0</text>
<text x="174.9" y="139.8">14</text>
<text x="174.9" y="142.6">15</text>
<text x="183.4" y="139.8">35</text>
<text x="183.4" y="142.6">34</text>
<text x="208.9" y="139.8">R7</text>
<text x="220.2" y="139.8">0</text>
<text x="50.3" y="145.5">U_daughter</text>
<text x="50.3" y="148.3">daughter.SchDoc</text>
<text x="174.9" y="145.5">16</text>
<text x="174.9" y="148.3">17</text>
<text x="183.4" y="145.5">33</text>
<text x="183.4" y="148.3">32</text>
<text x="208.9" y="145.5">R8</text>
<text x="220.2" y="145.5">0</text>
<text x="174.9" y="151.2">18</text>
<text x="174.9" y="154">19</text>
<text x="183.4" y="151.2">31</text>
<text x="183.4" y="154">30</text>
<text x="174.9" y="156.8">20</text>
<text x="174.9" y="159.6">21</text>
<text x="183.4" y="156.8">29</text>
<text x="183.4" y="159.6">28</text>
<text x="174.9" y="162.5">22</text>
<text x="174.9" y="165.3">23</text>
<text x="183.4" y="162.5">27</text>
<text x="183.4" y="165.3">26</text>
<text x="163.6" y="173.8">Header 24</text>
<text x="174.9" y="168.2">24</text>
<text x="183.4" y="168.2">25</text>
<text x="189.1" y="173.8">Header 24</text>
<text x="50.3" y="176.6">U_daughter</text>
<text x="50.3" y="179.4">daughter.SchDoc</text>
</g>
</svg>
